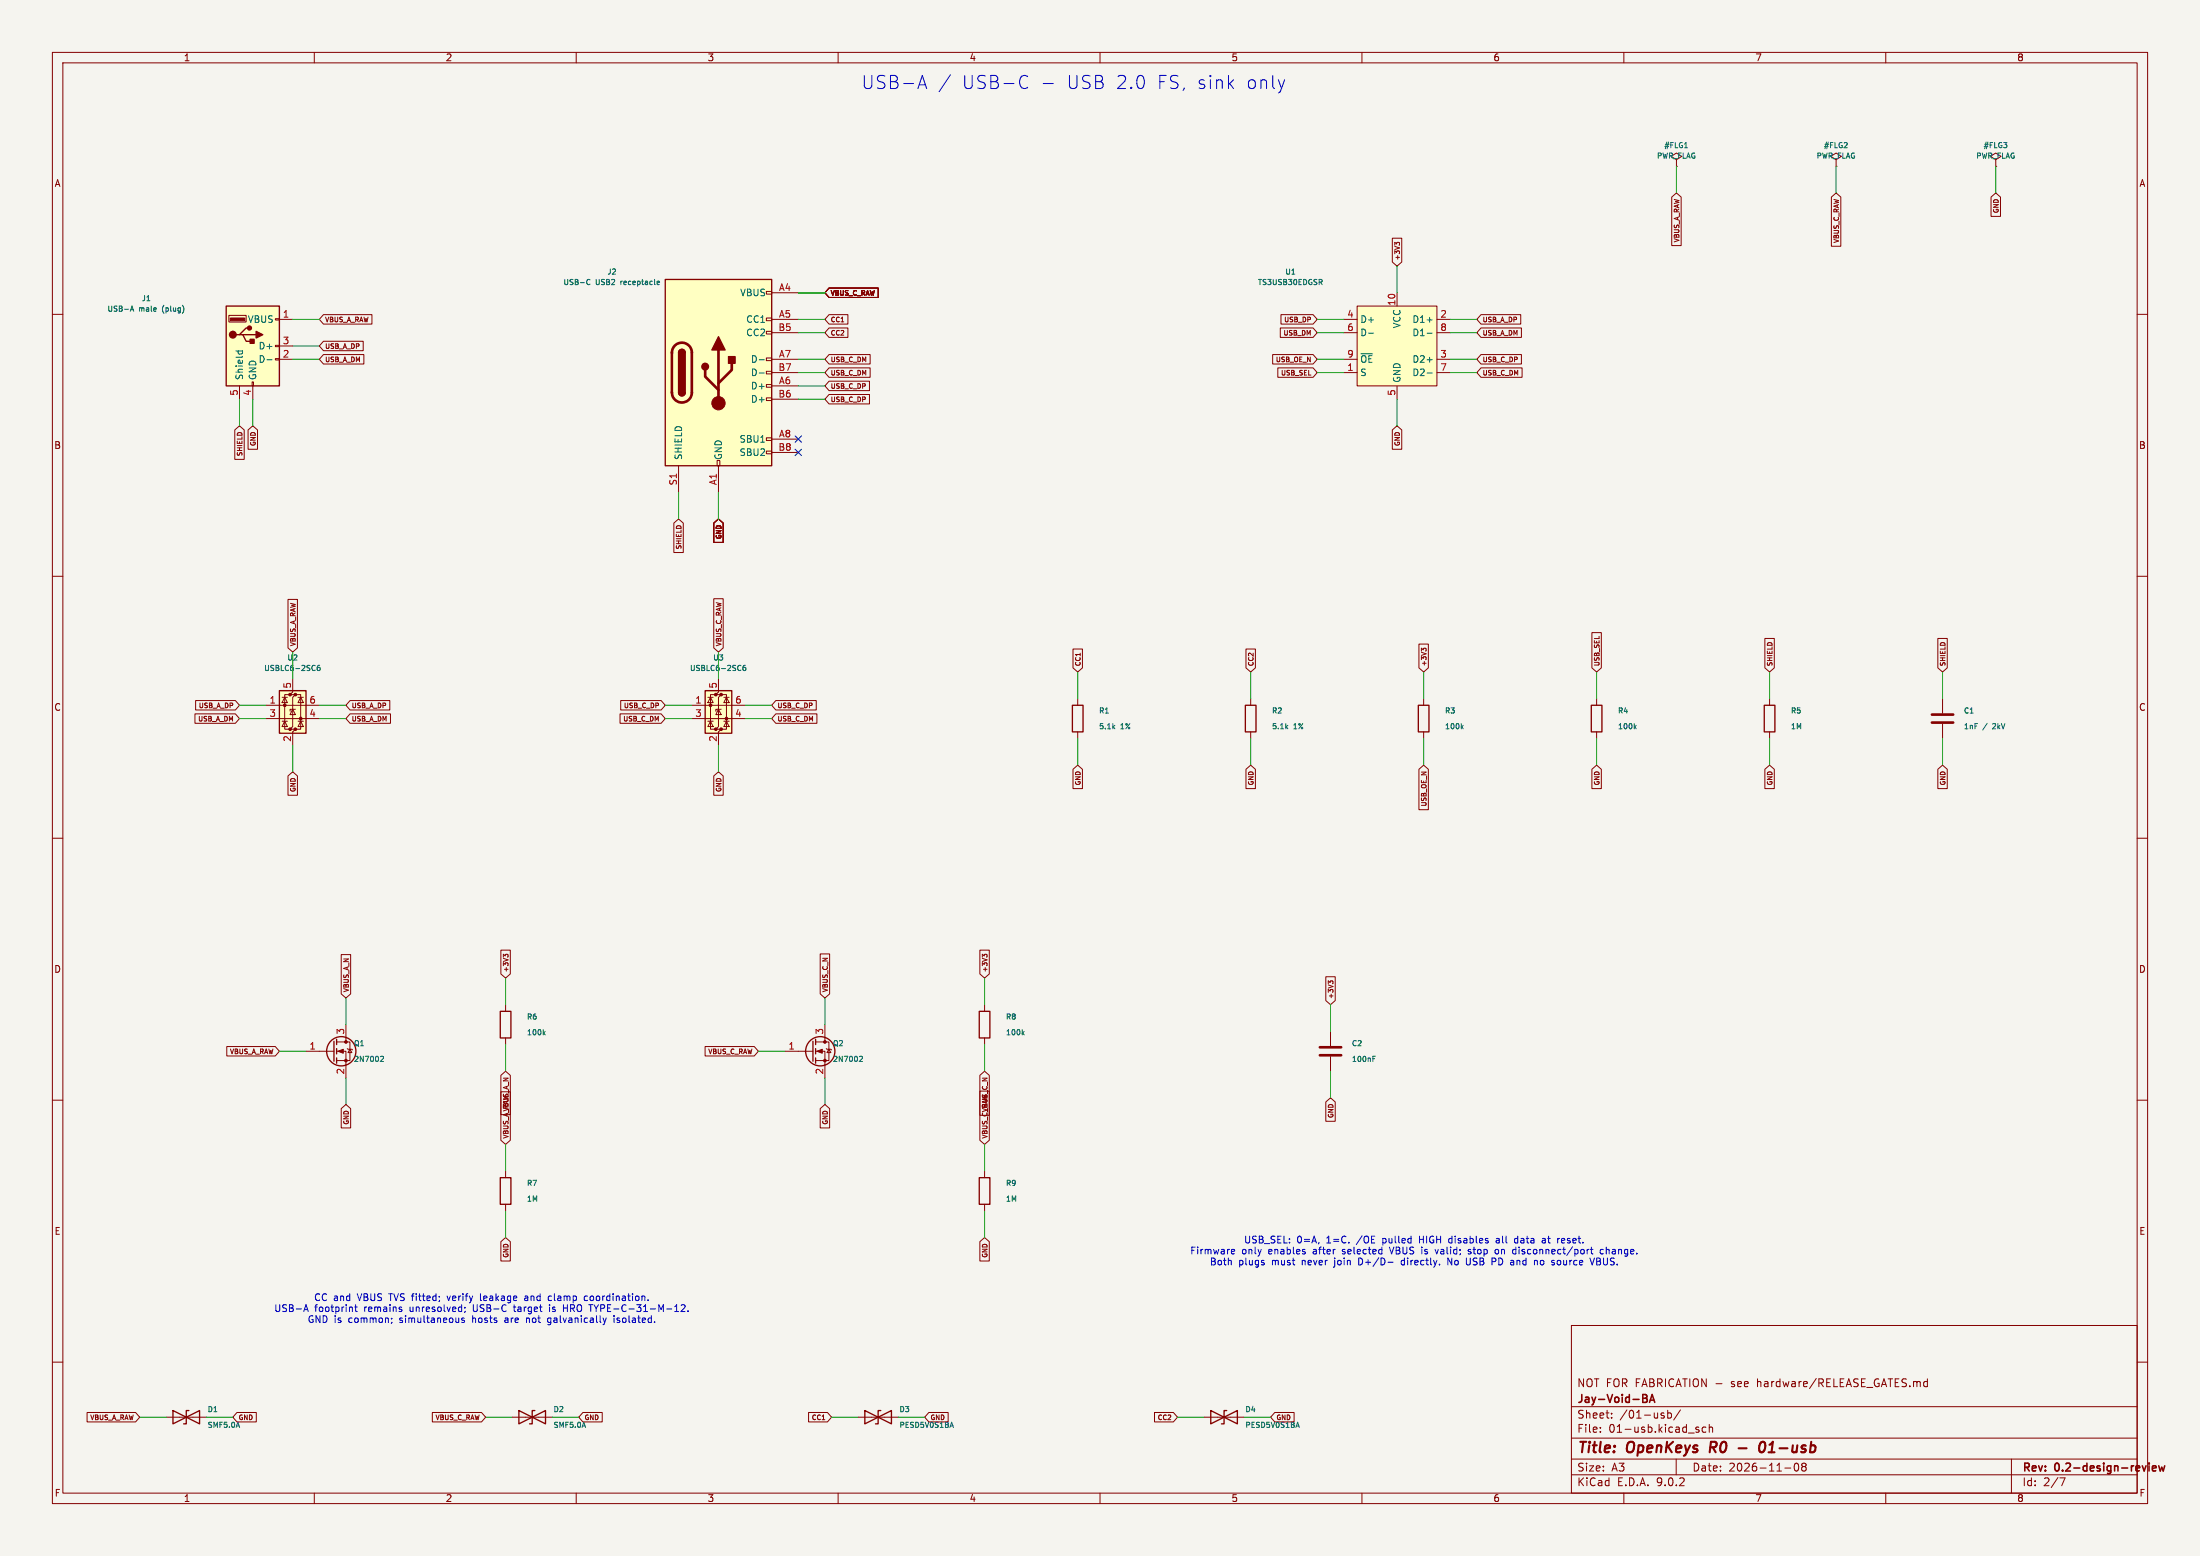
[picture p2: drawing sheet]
<svg xmlns="http://www.w3.org/2000/svg" width="420mm" height="297mm" viewBox="0 0 420 297" stroke-linecap="round" stroke-linejoin="round" font-family="sans-serif">
<path d="M0 0h420v297h-420z" fill="#f5f4ef" stroke="#f5f4ef" stroke-width=".19"/>
<g fill="none" stroke="#840000" stroke-width=".19">
<path d="M10 10h400v277h-400zM12 12h396v273h-396zM60 10v2M110 10v2M160 10v2M210 10v2M260 10v2M310 10v2M360 10v2M381 30.5l1-.7-1-.6-1 .6 1 .7v1.3M381 31.8h.1M10 60h2"/>
<path d="M408 60h2M10 110h2M408 110h2M10 160h2M408 160h2M64.3 198.9h2.5v3.5h-2.5M66 195.6v3.3M96.5 191.8v1.2M96.5 198.1v1.3M155.7 198.9h2.5v3.5h-2.5M157.5 195.6v3.3M188 191.8v1.2"/>
<path d="M188 198.1v1.3M254 196.9v2.7M10 210h2M58.4 200.7h5.4M64.3 200.7h1.7v5M66.3 200.2l1 .2M66.8 200.3l.4 .6h-.8zM149.9 200.7h5.3M155.7 200.7h1.8v5M157.7 200.2l1 .2M158.2 200.3l.4 .6h-.7zM254 201.7v2.8"/>
<path d="M408 210h2M188 223.5v1.3M188 229.9v1.2M300 253h108v32h-108zM10 260h2M163.8 270.5h7.6M229.9 270.5h7.6M300 278.5h108M300 274.5h108M300 268.5h108M305.5 273.2v.2M305.5 272.5v.1"/>
<path d="M307.7 270.5v.2M307.7 269.8v.1M317.5 269.7l.2 .1M317.5 270.2l.2 .2-.2 .3M318.4 269.8l.4-.1 .3 .3-.2 .6h-.5M318.4 269.2v1.5M320 278.5v3M320.8 269.1l-1.3 1.9M323.8 272.8l.5 .2 .1 .1-.1 .2-.4 .1M323.8 272.5h.5M325.7 272.5l-.5-.1-.3 .3 .2 .6h.6M326.3 272.5l.2-.1 .4 .1v.9"/>
<path d="M326.3 271.9v1.5M342.7 279.4l.2-.1a.8 .8 0 0 1 .5 .7 .8 .8 0 0 1-.5 .8l-.2-.2-.2-.4zM344.2 279.9l-.3-.3 .3-.3 .5 .1 .1 .2-.3 .3M344.2 279.9l-.3 .3 .1 .4 .2 .2 .5-.1 .1-.2-.1-.4-.2-.2M344.2 279.9h.3M367.9 263.2v1.5M367.9 263.8l-.4-.1-.3 .3 .2 .6h.5M384 278.5v6.5M408 260h2M60 285v2M110 285v2M160 285v2"/>
<path d="M210 285v2M260 285v2M300 281.5h108M310 285v2M340.7 280.2h1.2M360 285v2M394.2 282.1l-.6 1.5"/>
</g>
<path d="M313.6 266.2h.5l.2 .1 .1 .3-.3 .3M313.6 266.9h.5M314.1 266.9a.4 .4 0 0 1 .4 .4 .4 .4 0 0 1-.3 .4h-.6M314.9 267.7l.5-1.5 .5 1.5M315 267.3h.8M412.1 279.8l.3 1 .3-.7 .3 .7 .3-1M410.9 280.3l.7-.2-.1-.2-.4-.1-.2 .2 .1 .7h.5" fill="none" stroke="#840000" stroke-width=".3"/>
<path d="M326.6 275.2l-.2 2M331.9 276.4h1.5M336.1 275.4a.46 .46 0 0 1 .5-.2 .46 .46 0 0 1 .4 .4 1.15 1.15 0 0 1-.8 1.6l-.2-.1a1.54 1.54 0 0 1 .1-1.7z" fill="none" stroke="#840000" stroke-width=".4"/>
<g fill="none" stroke="#840000" stroke-width=".25">
<path d="M63.8 198.8v3.8M64.3 198.4v1M95.5 193h2v5.1h-2zM155.2 198.8v3.8M155.7 198.4v1M186.9 193h2.1v5.1h-2.1zM64.3 200.2v1M64.3 201.9v1M155.7 200.2v1M155.7 201.9v1M186.9 224.8h2.1v5.1h-2.1zM165.1 269.2v2.6l5.1-2.6v2.6z"/>
<path d="M168.1 269.2h-.5v2.6h-.5M231.1 269.2v2.6l5.1-2.6v2.6zM234.2 269.2h-.5v2.6h-.5"/>
<circle cx="65.2" cy="200.7" r="2.79"/>
<circle cx="156.6" cy="200.7" r="2.79"/>
</g>
<path d="M103.8 197.2l.3 .3M104.1 196.9l-.4 .3M195.2 197.2l.3 .3M195.5 196.9l-.4 .3M72.7 201.7l.3-.1 .2 .3-.6 .7h.6M164.1 201.7l.4-.1 .1 .3-.6 .7h.6M262.1 202.1h.3M262.1 201.6h.5M181.4 272.2h.5M181.7 271.5l.3 1M247.5 272.2h.5M247.7 271.5l.4 1" fill="none" stroke="#006464" stroke-width=".19"/>
<path d="M252 199.9h4M252 201.4h4" fill="none" stroke="#840000" stroke-width=".51"/>
<g fill="#840000" stroke="#840000" stroke-width=".19">
<path d="M64.5 200.7l1-.4v.7z"/>
<path d="M156 200.7l1-.4v.7z"/>
<circle cx="66" cy="198.9" r=".25"/>
<circle cx="66" cy="202.4" r=".25"/>
<circle cx="157.5" cy="198.9" r=".25"/>
<circle cx="157.5" cy="202.4" r=".25"/>
</g>
<path d="M43.2 58.4h10.1v15.3h-10.1z" fill="#ffffc2"/>
<path d="M43.2 58.4h10.1v15.3h-10.1zM45.7 63.9h.7l.6 1.3h1.3M46.4 63.9h2.5M47.6 62.6h-.6l-1.3 1.3h-.6" fill="none" stroke="#840000" stroke-width=".25"/>
<g fill="#840000" stroke="#840000" stroke-width=".25">
<path d="M47.8 64.8h.7v.7h-.7z"/>
<path d="M48.9 63.2l1.3 .7-1.3 .6z"/>
<circle cx="44.4" cy="63.9" r=".63"/>
<circle cx="47.6" cy="62.6" r=".38"/>
</g>
<path d="M43.9 60.7h2.8v.5h-2.8z" fill="#840000" stroke="#840000" stroke-width=".19"/>
<path d="M43.7 60.2h3.3v1.3h-3.3zM45.7 73.7v2.5M48.1 72.9h.3v.8h-.3zM48.3 73.7v2.5M52.6 60.8h.7v.3h-.7zM52.6 65.9h.7v.3h-.7zM52.6 68.5h.7v.2h-.7zM53.3 61h2.6M53.3 66h2.6M53.3 68.6h2.6" fill="none" stroke="#840000" stroke-width=".19"/>
<path d="M24.9 59.4l.3-1 .3 1M25 59.1h.4M45 67h1.3M45.5 67v.3M46.2 67l.1 .3M51 68.7h.9" fill="none" stroke="#006464" stroke-width=".19"/>
<path d="M134.6 131.8h5.1v8.2h-5.1z" fill="#ffffc2"/>
<g fill="#840000" stroke="#840000" stroke-width=".19">
<circle cx="135.6" cy="134.6" r=".25"/>
<circle cx="136.7" cy="132.6" r=".25"/>
<circle cx="136.7" cy="139.2" r=".25"/>
<circle cx="137.7" cy="132.6" r=".25"/>
<circle cx="137.7" cy="139.2" r=".25"/>
<circle cx="138.7" cy="137.2" r=".25"/>
</g>
<g fill="none" stroke="#840000" stroke-width=".19">
<path d="M132.1 134.6h10.1M132.1 137.2h10.1M135.1 137.7h1M135.1 133.1h1M135.6 133.1l.5 1h-1zM135.6 137.7l.5 1h-1zM136.7 132.6h-1.1v6.6h1.1M137.2 129.5v2.6l-.5 .5h1l-.5 .5v5.6l-.5 .5h1l-.5 .5v2.5M137.2 135.4l.5 1h-1zM137.7 135.4h-1v.4M137.7 132.6h1v6.6h-1M138.2 137.7h1"/>
<path d="M138.2 133.1h1M138.7 133.1l.5 1h-1zM138.7 137.7l.5 1h-1zM238.8 133.4v1.2M238.8 139.7v1.3M271.8 133.4v1.2M271.8 139.7v1.3M96.5 223.5v1.3M96.5 229.9v1.2M31.7 270.5h7.7M97.8 270.5h7.6"/>
</g>
<path d="M134.6 131.8h5.1v8.2h-5.1zM237.7 134.6h2.1v5.1h-2.1zM270.8 134.6h2v5.1h-2zM95.5 224.8h2v5.1h-2zM33 269.2v2.6l5.1-2.6v2.6zM36.1 269.2h-.5v2.6h-.5M99.1 269.2v2.6l5-2.6v2.6zM102.1 269.2h-.5v2.6h-.5" fill="none" stroke="#840000" stroke-width=".25"/>
<path d="M141.4 127v.1M141.4 127.9h.1M142.3 127h-.3l-.1 .2-.1 .6 .2 .2 .4-.1-.1-.5h-.3l-.2 .2M245.6 138.7l.2 .4M245.8 138.4l-.3 .4M279.1 138.7l.2 .4M279.3 138.4l-.3 .4" fill="none" stroke="#006464" stroke-width=".19"/>
<path d="M259.1 58.4h15.2v15.3h-15.2z" fill="#ffffc2"/>
<path d="M259.1 58.4h15.2v15.3h-15.2zM266.7 55.9v2.5M256.5 61h2.6M256.5 63.5h2.6M256.5 68.6h2.6M256.5 71.1h2.6M266.7 73.7v2.5M274.3 61h2.6M274.3 63.5h2.6M274.3 68.6h2.6M274.3 71.1h2.6" fill="none" stroke="#840000" stroke-width=".19"/>
<path d="M252.1 53.9l.3 .4M252.4 53.4v.4M261.3 63.6h.9M272.4 63.6h1M272.4 61.1h1M272.4 68.7h1M272.4 71.2h1" fill="none" stroke="#006464" stroke-width=".19"/>
<path d="M127 53.3h20.3v35.6h-20.3z" fill="#ffffc2"/>
<g fill="none" stroke="#840000" stroke-width=".19">
<path d="M350.5 30.5l1-.7-1-.6-1 .6 1 .7v1.3M350.5 31.8h.1M146.3 55.6h1v.5h-1zM147.3 55.9h5.1M146.3 60.7h1v.5h-1zM146.3 63.2h1v.6h-1zM146.3 68.3h1v.5h-1zM146.3 70.9h1v.5h-1zM146.3 73.4h1v.5h-1zM146.3 75.9h1v.6h-1zM147.3 61h5.1M147.3 63.5h5.1"/>
<path d="M147.3 68.6h5.1M147.3 71.1h5.1M147.3 73.7h5.1M147.3 76.2h5.1M129.5 88.9v5.1M136.9 87.9h.5v1h-.5zM137.2 88.9v5.1M146.3 83.6h1v.5h-1zM146.3 86.1h1v.5h-1zM147.3 83.8h5.1M147.3 86.4h5.1M205.7 133.4v1.2"/>
<path d="M205.7 139.7v1.3M304.8 133.4v1.2M304.8 139.7v1.3M337.8 133.4v1.2M337.8 139.7v1.3M370.8 133.4v2.7M370.8 138.2v2.8"/>
</g>
<path d="M127 53.3h20.3v35.6h-20.3zM129.5 67.3a.64 .64 0 0 1 .7-.6 .64 .64 0 0 1 .6 .6M129.5 74.9a.64 .64 0 0 0 .7 .7 .64 .64 0 0 0 .6-.7M204.7 134.6h2.1v5.1h-2.1zM303.8 134.6h2v5.1h-2zM336.8 134.6h2v5.1h-2z" fill="none" stroke="#840000" stroke-width=".25"/>
<path d="M128.8 66a1.9 1.9 0 0 1 2.1-.4 1.9 1.9 0 0 1 1.2 1.7v7.6a1.91 1.91 0 0 1-1.9 1.9 1.91 1.91 0 0 1-1.9-1.9v-7.7l.1-.7zM134.6 70.6v1.3l2.6 2.5M137.2 66.8v10.2M139.7 69.3v1.3l-2.5 2.6M368.8 136.4h4.1M368.8 137.9h4.1" fill="none" stroke="#840000" stroke-width=".51"/>
<g fill="#840000" stroke="#840000" stroke-width=".25">
<path d="M129.5 67.3h1.3v7.6h-1.3z"/>
<path d="M129.7 66.9a.64 .64 0 0 1 .7-.2 .64 .64 0 0 1 .4 .6h-1.3z"/>
<path d="M129.5 74.9h1.3a.64 .64 0 0 1-.6 .7 .64 .64 0 0 1-.7-.7z"/>
<path d="M137.2 64.3l1.2 2.5h-2.5z"/>
<path d="M139.1 68.1h1.2v1.2h-1.2z"/>
<circle cx="134.6" cy="70" r=".63"/>
</g>
<circle cx="137.2" cy="77" r="1.27" fill="#840000" stroke="#840000" stroke-width=".19"/>
<path d="M112.2 53.4h.4M112.6 54.2l-.4 .1M125.5 54.3h.4M125.5 53.7h.3l.1 .2-.5 .1M144.9 68.7h1M144.9 71.2h1M212.5 138.7l.3 .4M212.8 138.4l-.4 .4M312.1 138.7l.3 .4M312.4 138.4l-.4 .4" fill="none" stroke="#006464" stroke-width=".19"/>
<path d="M53.3 131.8h5.1v8.2h-5.1z" fill="#ffffc2"/>
<g fill="#840000" stroke="#840000" stroke-width=".19">
<circle cx="54.4" cy="134.6" r=".25"/>
<circle cx="55.4" cy="132.6" r=".25"/>
<circle cx="55.4" cy="139.2" r=".25"/>
<circle cx="56.4" cy="132.6" r=".25"/>
<circle cx="56.4" cy="139.2" r=".25"/>
<circle cx="57.4" cy="137.2" r=".25"/>
</g>
<g fill="none" stroke="#840000" stroke-width=".19">
<path d="M319.1 37.6l.9-.8 .9 .8v9.3h-1.8zM320 30.5l1.1-.7-1.1-.6-1 .6 1 .7v1.3M320 31.8h.1M349.6 37.6l.9-.8 .9 .8v9.4h-1.8zM380.1 37.6l.9-.8 .9 .8v3.7h-1.8zM158.3 55h9.4v1.8h-9.4l-.8-.9zM265.8 45.5h1.8v4.5l-.9 .8-.9-.8zM266.6 46.6l-.3-.3v.5M266.6 46.4l.2-.1 .4 .1M61.7 60.1h9.3v1.8h-9.3l-.7-.9zM61.7 67.7h7.8v1.8h-7.8l-.7-.9zM61.7 65.1h7.6v1.8h-7.6l-.7-.9z"/>
<path d="M158.3 60.1h3.6v1.8h-3.6l-.8-.9zM158.3 67.7h7.8v1.8h-7.8l-.8-.9zM158.3 70.2h7.8v1.8h-7.8l-.8-.9zM158.3 62.6h3.6v1.8h-3.6l-.8-.9zM158.3 72.8h7.7v1.8h-7.7l-.8-.9zM158.3 75.3h7.7v1.8h-7.7l-.8-.9zM243 67.7h7.7l.8 .9-.8 .9h-7.7zM243.9 70.2h6.8l.8 .9-.8 .9h-6.8zM244.4 62.6h6.3l.8 .9-.8 .9h-6.3zM244.5 60.1h6.2l.8 .9-.8 .9h-6.2zM282.7 67.7h7.7v1.8h-7.7l-.8-.9zM282.7 70.2h7.9v1.8h-7.9l-.8-.9z"/>
<path d="M282.7 62.6h7.7v1.8h-7.7l-.8-.9zM282.7 60.1h7.6v1.8h-7.6l-.8-.9zM44.8 82.1l.9-.8 .9 .8v5.6h-1.8zM47.4 82.1l.9-.8 .9 .8v3.7h-1.8zM128.6 99.8l.9-.7 .9 .7v5.7h-1.8zM136.3 99.8l.9-.7 .9 .7v3.7h-1.8zM265.8 82.1l.9-.8 .9 .8v3.7h-1.8zM55 114.4h1.8v9.3l-.9 .8-.9-.8zM136.3 114.3h1.8v9.4l-.9 .8-.9-.8zM37.2 136.3h7.7l.8 .9-.8 .9h-7.7zM37.3 133.7h7.6l.8 .9-.8 .9h-7.6zM50.8 134.6h10.2"/>
<path d="M50.8 137.2h10.2M53.8 137.7h1.1M53.8 133.1h1.1M54.4 133.1l.5 1h-1.1zM54.4 137.7l.5 1h-1.1zM55.4 132.6h-1v6.6h1M55.9 129.5v2.6l-.5 .5h1l-.5 .5v5.6l-.5 .5h1l-.5 .5v2.5M55.9 135.4l.5 1h-1zM56.4 135.4h-1v.4M56.4 132.6h1v6.6h-1M56.9 137.7h1M56.9 133.1h1"/>
<path d="M57.4 133.1l.5 1h-1zM57.4 137.7l.5 1h-1zM66.8 136.3h7.7v1.8h-7.7l-.8-.9zM66.8 133.7h7.6v1.8h-7.6l-.8-.9zM118.4 136.3h7.8l.8 .9-.8 .9h-7.8zM118.5 133.7h7.7l.8 .9-.8 .9h-7.7zM148.1 136.3h7.9v1.8h-7.9l-.8-.9zM148.1 133.7h7.7v1.8h-7.7l-.8-.9zM204.8 123.9h1.8v3.6l-.9 .8-.9-.8zM237.9 123.9h1.8v3.6l-.9 .8-.9-.8zM270.9 122.9h1.8v4.6l-.9 .8-.9-.8zM271.7 124l-.3-.3v.6"/>
<path d="M271.7 123.9l.2-.2 .4 .2M303.9 120.8h1.8v6.7l-.9 .8-.9-.8zM336.9 121.9h1.8v5.6l-.9 .8-.9-.8zM369.9 121.9h1.8v5.6l-.9 .8-.9-.8zM55 148.1l.9-.8 .9 .8v3.7h-1.8zM136.3 148.1l.9-.8 .9 .8v3.7h-1.8zM204.8 146.8l.9-.7 .9 .7v3.7h-1.8zM237.9 146.8l.9-.7 .9 .7v3.7h-1.8zM270.9 146.8l.9-.7 .9 .7v7.8h-1.8zM303.9 146.8l.9-.7 .9 .7v3.7h-1.8zM336.9 146.8l.9-.7 .9 .7v3.7h-1.8zM369.9 146.8l.9-.7 .9 .7v3.7h-1.8z"/>
<path d="M43.3 199.8h9.3l.7 .9-.7 .9h-9.3zM65.1 182.2h1.8v7.5l-.9 .8-.9-.8zM95.6 181.4h1.8v4.5l-.9 .8-.9-.8zM96.4 182.3l.2-.2 .4 .2M96.4 182.4l-.3-.3v.6M134.6 199.8h9.4l.8 .9-.8 .9h-9.4zM156.6 182.1h1.8v7.6l-.9 .8-.9-.8zM187.1 181.4h1.8v4.5l-.9 .8-.9-.8zM187.9 182.4l-.4-.3v.6M187.9 182.3l.1-.2 .4 .2M253.1 186.4h1.8v4.6l-.9 .8-.9-.8zM253.9 187.5l-.3-.3v.6"/>
<path d="M253.9 187.4l.2-.2 .4 .2M65.1 211.6l.9-.8 .9 .8v3.7h-1.8zM95.6 205.3l.9-.8 .9 .8v7.5h-1.8zM95.6 208.4h1.8v9.3l-.9 .7-.9-.7zM156.6 211.6l.9-.8 .9 .8v3.7h-1.8zM187.1 208.3h1.8v9.4l-.9 .7-.9-.7zM187.1 205.3l.9-.8 .9 .8v7.6h-1.8zM253.1 210.3l.9-.7 .9 .7v3.7h-1.8zM95.6 237l.9-.8 .9 .8v3.7h-1.8zM187.1 237l.9-.8 .9 .8v3.7h-1.8zM16.6 269.6h9.3l.8 .9-.8 .9h-9.3zM45.2 269.6h3.7v1.8h-3.7l-.8-.9z"/>
<path d="M82.5 269.6h9.4l.8 .9-.8 .9h-9.4zM111.3 269.6h3.7v1.8h-3.7l-.8-.9zM154.4 269.6h3.6l.7 .9-.7 .9h-3.6zM177.3 269.6h3.7v1.8h-3.7l-.8-.9zM220.4 269.6h3.6l.8 .9-.8 .9h-3.6zM243.4 269.6h3.6v1.8h-3.6l-.8-.9z"/>
</g>
<path d="M53.3 131.8h5.1v8.2h-5.1z" fill="none" stroke="#840000" stroke-width=".25"/>
<path d="M321.6 28.2h.6M60.1 127l.1 .1M60.2 127.9h-.1M61 127h-.3l-.1 .2-.1 .6 .2 .2 .4-.1-.1-.5h-.3l-.2 .2" fill="none" stroke="#006464" stroke-width=".19"/>
<g fill="none" stroke="#009600" stroke-width=".19">
<path d="M320 31.8v5M350.5 31.8v5M381 31.8v5M152.4 55.9h5.1M266.7 50.8v5.1M45.7 76.2v5.1M48.3 76.2v5.1M55.9 61h5.1M55.9 68.6h5.1M55.9 66h5.1M152.4 71.1h5.1M152.4 61h5.1"/>
<path d="M152.4 63.5h5.1M152.4 68.6h5.1M152.4 73.7h5.1M152.4 76.2h5.1M251.5 71.1h5M251.5 61h5M251.5 63.5h5M251.5 68.6h5M266.7 76.2v5.1M276.9 71.1h5M276.9 61h5M276.9 63.5h5"/>
<path d="M276.9 68.6h5M129.5 94v5.1M137.2 94v5.1M45.7 137.2h5.1M45.7 134.6h5.1M55.9 124.5v5M61 137.2h5M61 134.6h5M127 137.2h5.1M127 134.6h5.1M137.2 124.5v5M142.2 137.2h5.1"/>
<path d="M142.2 134.6h5.1M205.7 128.3v5.1M238.8 128.3v5.1M271.8 128.3v5.1M304.8 128.3v5.1M337.8 128.3v5.1M370.8 128.3v5.1M55.9 142.2v5.1M137.2 142.2v5.1M205.7 141v5.1M238.8 141v5.1M271.8 141v5.1"/>
<path d="M304.8 141v5.1M337.8 141v5.1M370.8 141v5.1M66 190.5v5.1M96.5 186.7v5.1M96.5 199.4v5.1M157.5 190.5v5.1M188 186.7v5.1M188 199.4v5.1M254 191.8v5.1M53.3 200.7h5.1M66 205.7v5.1"/>
<path d="M96.5 218.4v5.1M144.8 200.7h5.1M157.5 205.7v5.1M188 218.4v5.1M254 204.5v5.1M96.5 231.1v5.1M188 231.1v5.1M26.7 270.5h5M39.4 270.5h5M92.7 270.5h5.1M105.4 270.5h5.1M158.7 270.5h5.1"/>
<path d="M171.4 270.5h5.1M224.8 270.5h5.1M237.5 270.5h5.1"/>
</g>
<path d="M151.8 83.2l1.2 1.2M151.8 85.8l1.2 1.2M153 83.2l-1.2 1.2M153 85.8l-1.2 1.2" fill="none" stroke="#000084" stroke-width=".19"/>
<g fill="none" stroke="#0000c2" stroke-width=".19">
<path d="M175.5 16.2h1.2M176.1 14.4l.8 2.5M181.4 14.3l-2.1 3.2M195.1 14.5a.88 .88 0 0 1 1.1 .1M196.2 16.7a.88 .88 0 0 1-1.1 .1M199.2 15.9h1.9M245.2 15.2l-.6 1.7M235.1 239.3h.5M235.1 238.5h.4l.2 .3-.6 .1M249.1 239v.3M265.2 238l.5 1.3M271 236v1.3"/>
<path d="M271 236.6h.7M274 238.5l.3 .8 .3-.8M276.6 237l.1 .2 .4 .1M277.1 236.4h-.3l-.2 .2M280.8 238.5h-.3l-.2 .2v.1l.5 .2v.3h-.5M285.5 238.6l.3-.1 .3 .2-.1 .6h-.3l-.2-.1M285.7 236.4h.5M286.1 236.8h-.3l-.2 .1 .1 .3 .4 .1M289.3 238.5h.1M289.4 238v1.3M289.4 239.3h-.1M289.7 236.4h-.3l-.3 .2 .2 .6h.4"/>
<path d="M289.7 236v1.3M294.5 237.2h.5M294.5 236.4h.4l.1 .9M295 236.7l-.5 .1M298.5 236.4h-.2l-.2 .2 .1 .6 .3 .1M298.7 236.7l-.6 .1M303.2 238.5h.2M303.6 238.5h.5M303.8 238v1.2l.3 .1M306.1 238.5h-.4l-.2 .2 .1 .6h.5M306.6 238v1.3M306.8 238.5l-.2 .1"/>
<path d="M58 250.3l.4-1.3 .4 1.3M58.1 250h.6M67.1 249.5l.2 .2v.6M67.7 249.5h.5M67.9 249v1.2l.3 .1M74.8 251.6v.2M74.8 252.4l-.1 .2M76.6 249.9l.1 .2-.1 .2M76.6 249.5h.1M85.3 247.4l.4 .9M88.6 251.6h-.3l-.2 .2 .1 .1 .4 .2v.3h-.5M88.8 249.5v.2"/>
<path d="M88.8 250.3l-.1 .2M91.7 247v1.1l.2 .2M96.5 251.6h-.1M96.5 251.9l-.1 .2 .1 .3M100.2 247.4h.5M100.5 251.6v.8M100.6 251.6l-.1 .1M100.6 247.8h-.3l-.2 .1 .1 .3 .4 .1M104.6 252.8h.4M104.7 248.1l.2 .2 .4-.1M104.9 249v.2M104.9 249.5v.8"/>
<path d="M105 251.6h-.3l-.2 .2 .1 .5 .4 .1M105.3 247.4h-.4l-.2 .1M107.6 249v1.3M107.6 249.7h.7M112.2 247.4h-.4l-.3 .2 .2 .6h.5M115.7 251.6l-.3 .8M117.2 251.6v.8M117.8 252.4h.1M118 251.6l-.2 .2 .2 .2M128.8 250.3h.7M128.8 249.4l.4-.4v1.3M130 249.2l.5-.2 .3 .4-.8 .9h.8"/>
<path d="M131.3 250.2v.1M241.3 241.1v.3M259.4 240.1v1.3h.3M265 240.9h.9M268 240.6h-.4l-.1 .2 .1 .5 .4 .1M276.4 241.4v-1.3l.7 1.3M280.6 241.3l-.4 .1M285.4 240.2l.2 .4-.3 .2M294.2 240.6l-.1 .6 .2 .2M297.3 241.2l.1 .2h.3M297.4 240.6l-.1 .2M304.4 240.1l-.4 1.3"/>
<path d="M304.8 240.8h.5M305.3 240.8h.1M305.4 240.2l-.6-.1v1.3h.5M305.4 240.7l-.1 .1"/>
</g>
<g font-size="3.5" fill="#0000c2">
<text x="164.4" y="17.2">USB-A</text>
<text x="183.5" y="17.2">USB-C</text>
<text x="203.4" y="17.2">USB 2.0</text>
<text x="220.6" y="17.2">FS, sink</text>
<text x="237.5" y="17.2">only</text>
</g>
<g font-size="2.8" fill="#840000">
<text x="301" y="277.9">Title:</text>
<text x="310.6" y="277.9">OpenKeys</text>
<text x="327.3" y="277.9">R0</text>
<text x="338.3" y="277.9">01-usb</text>
</g>
<g font-size="2.1" fill="#840000">
<text x="301" y="268.2">Jay-Void-BA</text>
<text x="301" y="265">NOT FOR FABRICATION -</text>
<text x="330.8" y="265">see</text>
<text x="335.8" y="265">hardware/RELEASE_GATES.md</text>
<text x="301" y="273.7">File:</text>
<text x="301" y="271">Sheet:</text>
<text x="307.1" y="273.7">01-usb.kicad_sch</text>
<text x="309.2" y="271">/01-usb/</text>
<text x="301" y="281.1">Size:</text>
<text x="307.6" y="281.1">A3</text>
<text x="323" y="281.1">Date:</text>
<text x="330" y="281.1">2026-11-08</text>
<text x="386" y="281.3">Rev:</text>
<text x="392.4" y="281.3">0.2-design-review</text>
<text x="301" y="283.9">KiCad</text>
<text x="308.7" y="283.9">E.D.A.</text>
<text x="316.3" y="283.9">9.0.2</text>
<text x="386" y="283.9">Id:</text>
<text x="390.1" y="283.9">2/7</text>
</g>
<g font-size="1.8" fill="#840000">
<text x="35" y="11.9">1</text>
<text x="85" y="11.9">2</text>
<text x="135" y="11.9">3</text>
<text x="185" y="11.9">4</text>
<text x="235" y="11.9">5</text>
<text x="285" y="11.9">6</text>
<text x="335" y="11.9">7</text>
<text x="385" y="11.9">8</text>
<text x="10.3" y="35.9">A</text>
<text x="408.3" y="35.9">A</text>
<text x="10.3" y="85.9">B</text>
<text x="408.2" y="85.9">B</text>
<text x="10.3" y="135.9">C</text>
<text x="408.2" y="135.9">C</text>
<text x="10.3" y="185.9">D</text>
<text x="408.2" y="185.9">D</text>
<text x="10.3" y="235.9">E</text>
<text x="408.3" y="235.9">E</text>
<text x="10.3" y="285.9">F</text>
<text x="35" y="286.9">1</text>
<text x="85" y="286.9">2</text>
<text x="135" y="286.9">3</text>
<text x="185" y="286.9">4</text>
<text x="235" y="286.9">5</text>
<text x="285" y="286.9">6</text>
<text x="335" y="286.9">7</text>
<text x="385" y="286.9">8</text>
<text x="408.3" y="285.9">F</text>
</g>
<g font-size="1.8" fill="#006464">
<text x="141.2" y="56.7">VBUS</text>
<text x="47.2" y="61.8">VBUS</text>
<text x="142.4" y="61.8">CC1</text>
<text x="142.4" y="64.4">CC2</text>
<text x="259.6" y="61.8">D+</text>
<text x="259.6" y="64.4">D-</text>
<text x="267.6" y="62.8" transform="rotate(-90 267.6 62.8)">VCC</text>
<text x="269.6" y="61.8">D1+</text>
<text x="269.6" y="64.4">D1-</text>
<text x="49.3" y="66.9">D+</text>
<text x="49.3" y="69.4">D-</text>
<text x="143.3" y="69.4">D-</text>
<text x="143.3" y="72">D-</text>
<text x="259.6" y="69.4">~{OE}</text>
<text x="259.6" y="72">S</text>
<text x="269.6" y="69.4">D2+</text>
<text x="269.6" y="72">D2-</text>
<text x="46.6" y="72.6" transform="rotate(-90 46.6 72.6)">Shield</text>
<text x="49.1" y="72.6" transform="rotate(-90 49.1 72.6)">GND</text>
<text x="143.3" y="74.5">D+</text>
<text x="143.3" y="77.1">D+</text>
<text x="267.6" y="73.2" transform="rotate(-90 267.6 73.2)">GND</text>
<text x="130.4" y="87.9" transform="rotate(-90 130.4 87.9)">SHIELD</text>
<text x="138" y="87.9" transform="rotate(-90 138 87.9)">GND</text>
<text x="141.1" y="84.7">SBU1</text>
<text x="141.1" y="87.2">SBU2</text>
</g>
<g font-size="1.8" fill="#a90000">
<text x="148.6" y="55.6">A4</text>
<text x="266.4" y="58.5" transform="rotate(-90 266.4 58.5)">10</text>
<text x="53.9" y="60.7">1</text>
<text x="53.9" y="65.8">3</text>
<text x="148.5" y="63.2">B5</text>
<text x="148.6" y="60.7">A5</text>
<text x="257.1" y="60.7">4</text>
<text x="257.1" y="63.2">6</text>
<text x="274.9" y="60.7">2</text>
<text x="274.9" y="63.2">8</text>
<text x="53.9" y="68.3">2</text>
<text x="148.5" y="70.9">B7</text>
<text x="148.6" y="68.3">A7</text>
<text x="257.1" y="68.3">9</text>
<text x="257.1" y="70.9">1</text>
<text x="274.9" y="68.3">3</text>
<text x="274.9" y="70.9">7</text>
<text x="45.5" y="75.6" transform="rotate(-90 45.5 75.6)">5</text>
<text x="48" y="75.6" transform="rotate(-90 48 75.6)">4</text>
<text x="148.5" y="75.9">B6</text>
<text x="148.6" y="73.4">A6</text>
<text x="266.4" y="75.6" transform="rotate(-90 266.4 75.6)">5</text>
<text x="148.6" y="83.6">A8</text>
<text x="148.5" y="86.1">B8</text>
<text x="129.3" y="92.8" transform="rotate(-90 129.3 92.8)">S1</text>
<text x="136.9" y="92.7" transform="rotate(-90 136.9 92.7)">A1</text>
<text x="55.6" y="131.5" transform="rotate(-90 55.6 131.5)">5</text>
<text x="136.9" y="131.5" transform="rotate(-90 136.9 131.5)">5</text>
<text x="51.4" y="134.4">1</text>
<text x="51.4" y="136.9">3</text>
<text x="59" y="134.4">6</text>
<text x="59" y="136.9">4</text>
<text x="132.6" y="134.4">1</text>
<text x="132.6" y="136.9">3</text>
<text x="140.3" y="134.4">6</text>
<text x="140.3" y="136.9">4</text>
<text x="55.6" y="141.7" transform="rotate(-90 55.6 141.7)">2</text>
<text x="136.9" y="141.7" transform="rotate(-90 136.9 141.7)">2</text>
<text x="65.8" y="197.6" transform="rotate(-90 65.8 197.6)">3</text>
<text x="157.2" y="197.6" transform="rotate(-90 157.2 197.6)">3</text>
<text x="59" y="200.4">1</text>
<text x="150.4" y="200.4">1</text>
<text x="65.8" y="205.2" transform="rotate(-90 65.8 205.2)">2</text>
<text x="157.2" y="205.2" transform="rotate(-90 157.2 205.2)">2</text>
</g>
<g font-size="1.8" fill="#0000c2">
<text x="227.1" y="239.6">Firmware</text>
<text x="237" y="239.6">only</text>
<text x="237.4" y="237.5">USB_SEL:</text>
<text x="242.3" y="239.6">enables</text>
<text x="247.6" y="237.5">0=A,</text>
<text x="250.9" y="239.6">after</text>
<text x="253.3" y="237.5">1=C.</text>
<text x="256.7" y="239.6">selected</text>
<text x="259.3" y="237.5">/OE</text>
<text x="264.4" y="237.5">pulled</text>
<text x="266" y="239.6">VBUS</text>
<text x="271.6" y="237.5">HIGH</text>
<text x="272.2" y="239.6">is</text>
<text x="275.1" y="239.6">valid;</text>
<text x="277.4" y="237.5">disables</text>
<text x="281.5" y="239.6">stop</text>
<text x="286.6" y="237.5">all</text>
<text x="286.8" y="239.6">on</text>
<text x="290.4" y="237.5">data</text>
<text x="290.4" y="239.6">disconnect/port</text>
<text x="295.8" y="237.5">at</text>
<text x="298.9" y="237.5">reset.</text>
<text x="307.3" y="239.6">change.</text>
<text x="230.9" y="241.7">Both</text>
<text x="236.5" y="241.7">plugs</text>
<text x="242.9" y="241.7">must</text>
<text x="248.8" y="241.7">never</text>
<text x="255.2" y="241.7">join</text>
<text x="260" y="241.7">D+/D-</text>
<text x="268.3" y="241.7">directly.</text>
<text x="277.4" y="241.7">No</text>
<text x="281.1" y="241.7">USB</text>
<text x="286.2" y="241.7">PD</text>
<text x="290" y="241.7">and</text>
<text x="294.7" y="241.7">no</text>
<text x="298.2" y="241.7">source</text>
<text x="305.9" y="241.7">VBUS.</text>
<text x="52.3" y="250.6">USB-A</text>
<text x="59.9" y="248.5">CC and</text>
<text x="60.1" y="250.6">footprint</text>
<text x="68.4" y="248.5">VBUS</text>
<text x="69.6" y="250.6">remains</text>
<text x="74.6" y="248.5">TVS fitted;</text>
<text x="78.5" y="250.6">unresolved;</text>
<text x="86" y="248.5">verify</text>
<text x="90.7" y="250.6">USB-C</text>
<text x="92.5" y="248.5">leakage</text>
<text x="98.7" y="250.6">target</text>
<text x="101.2" y="248.5">and</text>
<text x="105.7" y="250.6">is</text>
<text x="105.9" y="248.5">clamp</text>
<text x="108.5" y="250.6">HRO TYPE-C-31-M-12.</text>
<text x="113" y="248.5">coordination.</text>
<text x="58.6" y="252.7">GND is</text>
<text x="66.6" y="252.7">common;</text>
<text x="76.6" y="252.7">simultaneous</text>
<text x="90.6" y="252.7">hosts</text>
<text x="97" y="252.7">are</text>
<text x="101.3" y="252.7">not</text>
<text x="105.6" y="252.7">galvanically</text>
<text x="118.4" y="252.7">isolated.</text>
</g>
<g font-size="1.4" fill="#006464">
<text x="317.6" y="28.5">#FLG1</text>
<text x="348.1" y="28.5">#FLG2</text>
<text x="378.6" y="28.5">#FLG3</text>
<text x="316.2" y="30.5">PWR_FLAG</text>
<text x="346.7" y="30.5">PWR_FLAG</text>
<text x="377.2" y="30.5">PWR_FLAG</text>
<text x="115.9" y="52.6">J2</text>
<text x="245.3" y="52.6">U1</text>
<text x="20.4" y="59.7">USB-A</text>
<text x="26.5" y="59.7">male</text>
<text x="27" y="57.7">J1</text>
<text x="31.2" y="59.7">(plug)</text>
<text x="107.4" y="54.6">USB-C</text>
<text x="113.7" y="54.6">USB2</text>
<text x="118.7" y="54.6">receptacle</text>
<text x="240" y="54.6">TS3USB30EDGSR</text>
<text x="50.3" y="128.3">USBLC6-2SC6</text>
<text x="54.8" y="126.3">U2</text>
<text x="131.6" y="128.3">USBLC6-2SC6</text>
<text x="136" y="126.3">U3</text>
<text x="209.7" y="136.4">R1</text>
<text x="242.7" y="136.4">R2</text>
<text x="275.7" y="136.4">R3</text>
<text x="308.8" y="136.4">R4</text>
<text x="341.8" y="136.4">R5</text>
<text x="374.8" y="136.4">C1</text>
<text x="209.7" y="139.4">5.1k</text>
<text x="213.9" y="139.4">1%</text>
<text x="242.7" y="139.4">5.1k</text>
<text x="246.9" y="139.4">1%</text>
<text x="275.7" y="139.4">100k</text>
<text x="308.8" y="139.4">100k</text>
<text x="341.8" y="139.4">1M</text>
<text x="374.8" y="139.4">1nF</text>
<text x="378.5" y="139.4">/</text>
<text x="380.6" y="139.4">2kV</text>
<text x="100.5" y="197.8">100k</text>
<text x="100.5" y="194.8">R6</text>
<text x="191.9" y="197.8">100k</text>
<text x="191.9" y="194.8">R8</text>
<text x="67.5" y="199.9">Q1</text>
<text x="67.5" y="202.9">2N7002</text>
<text x="158.9" y="199.9">Q2</text>
<text x="158.9" y="202.9">2N7002</text>
<text x="258" y="202.9">100nF</text>
<text x="258" y="199.9">C2</text>
<text x="100.5" y="226.6">R7</text>
<text x="191.9" y="226.6">R9</text>
<text x="100.5" y="229.6">1M</text>
<text x="191.9" y="229.6">1M</text>
<text x="39.5" y="269.7">D1</text>
<text x="105.6" y="269.7">D2</text>
<text x="171.6" y="269.7">D3</text>
<text x="237.6" y="269.7">D4</text>
<text x="39.5" y="272.7">SMF5.0A</text>
<text x="105.6" y="272.7">SMF5.0A</text>
<text x="171.6" y="272.7">PESD5V0S1BA</text>
<text x="237.6" y="272.7">PESD5V0S1BA</text>
</g>
<g font-size="1.3" fill="#840000">
<text x="381.7" y="40.9" transform="rotate(-90 381.7 40.9)">GND</text>
<text x="320.8" y="46.4" transform="rotate(-90 320.8 46.4)">VBUS_A_RAW</text>
<text x="351.3" y="46.6" transform="rotate(-90 351.3 46.6)">VBUS_C_RAW</text>
<text x="267.4" y="49.8" transform="rotate(-90 267.4 49.8)">+3V3</text>
<text x="158.5" y="56.6">VBUS_C_RAW</text>
<text x="62" y="61.7">VBUS_A_RAW</text>
<text x="158.5" y="61.7">CC1</text>
<text x="158.5" y="64.2">CC2</text>
<text x="244.9" y="64.2">USB_DM</text>
<text x="245" y="61.7">USB_DP</text>
<text x="283" y="64.2">USB_A_DM</text>
<text x="283" y="61.7">USB_A_DP</text>
<text x="62" y="69.3">USB_A_DM</text>
<text x="62" y="66.8">USB_A_DP</text>
<text x="158.5" y="69.3">USB_C_DM</text>
<text x="158.5" y="71.9">USB_C_DM</text>
<text x="243.4" y="69.3">USB_OE_N</text>
<text x="244.4" y="71.9">USB_SEL</text>
<text x="283" y="69.3">USB_C_DP</text>
<text x="283" y="71.9">USB_C_DM</text>
<text x="158.5" y="74.4">USB_C_DP</text>
<text x="158.5" y="76.9">USB_C_DP</text>
<text x="46.5" y="87.2" transform="rotate(-90 46.5 87.2)">SHIELD</text>
<text x="49" y="85.3" transform="rotate(-90 49 85.3)">GND</text>
<text x="267.4" y="85.3" transform="rotate(-90 267.4 85.3)">GND</text>
<text x="130.3" y="105" transform="rotate(-90 130.3 105)">SHIELD</text>
<text x="137.9" y="103.1" transform="rotate(-90 137.9 103.1)">GND</text>
<text x="56.6" y="123.4" transform="rotate(-90 56.6 123.4)">VBUS_A_RAW</text>
<text x="137.9" y="123.4" transform="rotate(-90 137.9 123.4)">VBUS_C_RAW</text>
<text x="206.5" y="127.3" transform="rotate(-90 206.5 127.3)">CC1</text>
<text x="239.5" y="127.3" transform="rotate(-90 239.5 127.3)">CC2</text>
<text x="272.5" y="127.3" transform="rotate(-90 272.5 127.3)">+3V3</text>
<text x="305.5" y="127.3" transform="rotate(-90 305.5 127.3)">USB_SEL</text>
<text x="338.6" y="127.3" transform="rotate(-90 338.6 127.3)">SHIELD</text>
<text x="371.6" y="127.3" transform="rotate(-90 371.6 127.3)">SHIELD</text>
<text x="37.7" y="137.9">USB_A_DM</text>
<text x="37.8" y="135.4">USB_A_DP</text>
<text x="67.1" y="137.9">USB_A_DM</text>
<text x="67.1" y="135.4">USB_A_DP</text>
<text x="118.8" y="137.9">USB_C_DM</text>
<text x="118.9" y="135.4">USB_C_DP</text>
<text x="148.3" y="137.9">USB_C_DM</text>
<text x="148.3" y="135.4">USB_C_DP</text>
<text x="56.6" y="151.4" transform="rotate(-90 56.6 151.4)">GND</text>
<text x="137.9" y="151.4" transform="rotate(-90 137.9 151.4)">GND</text>
<text x="206.5" y="150.1" transform="rotate(-90 206.5 150.1)">GND</text>
<text x="239.5" y="150.1" transform="rotate(-90 239.5 150.1)">GND</text>
<text x="272.5" y="154.1" transform="rotate(-90 272.5 154.1)">USB_OE_N</text>
<text x="305.5" y="150.1" transform="rotate(-90 305.5 150.1)">GND</text>
<text x="338.6" y="150.1" transform="rotate(-90 338.6 150.1)">GND</text>
<text x="371.6" y="150.1" transform="rotate(-90 371.6 150.1)">GND</text>
<text x="97.3" y="185.7" transform="rotate(-90 97.3 185.7)">+3V3</text>
<text x="188.7" y="185.7" transform="rotate(-90 188.7 185.7)">+3V3</text>
<text x="66.8" y="189.5" transform="rotate(-90 66.8 189.5)">VBUS_A_N</text>
<text x="158.2" y="189.5" transform="rotate(-90 158.2 189.5)">VBUS_C_N</text>
<text x="254.7" y="190.8" transform="rotate(-90 254.7 190.8)">+3V3</text>
<text x="43.7" y="201.4">VBUS_A_RAW</text>
<text x="135" y="201.4">VBUS_C_RAW</text>
<text x="66.8" y="214.9" transform="rotate(-90 66.8 214.9)">GND</text>
<text x="97.3" y="212.3" transform="rotate(-90 97.3 212.3)">VBUS_A_N</text>
<text x="158.2" y="214.9" transform="rotate(-90 158.2 214.9)">GND</text>
<text x="188.7" y="212.4" transform="rotate(-90 188.7 212.4)">VBUS_C_N</text>
<text x="254.7" y="213.6" transform="rotate(-90 254.7 213.6)">GND</text>
<text x="97.3" y="217.4" transform="rotate(-90 97.3 217.4)">VBUS_A_RAW</text>
<text x="188.7" y="217.4" transform="rotate(-90 188.7 217.4)">VBUS_C_RAW</text>
<text x="97.3" y="240.3" transform="rotate(-90 97.3 240.3)">GND</text>
<text x="188.7" y="240.3" transform="rotate(-90 188.7 240.3)">GND</text>
<text x="17.1" y="271.3">VBUS_A_RAW</text>
<text x="45.5" y="271.3">GND</text>
<text x="83" y="271.3">VBUS_C_RAW</text>
<text x="111.5" y="271.3">GND</text>
<text x="154.8" y="271.3">CC1</text>
<text x="177.5" y="271.3">GND</text>
<text x="220.8" y="271.3">CC2</text>
<text x="243.6" y="271.3">GND</text>
</g>
</svg>
